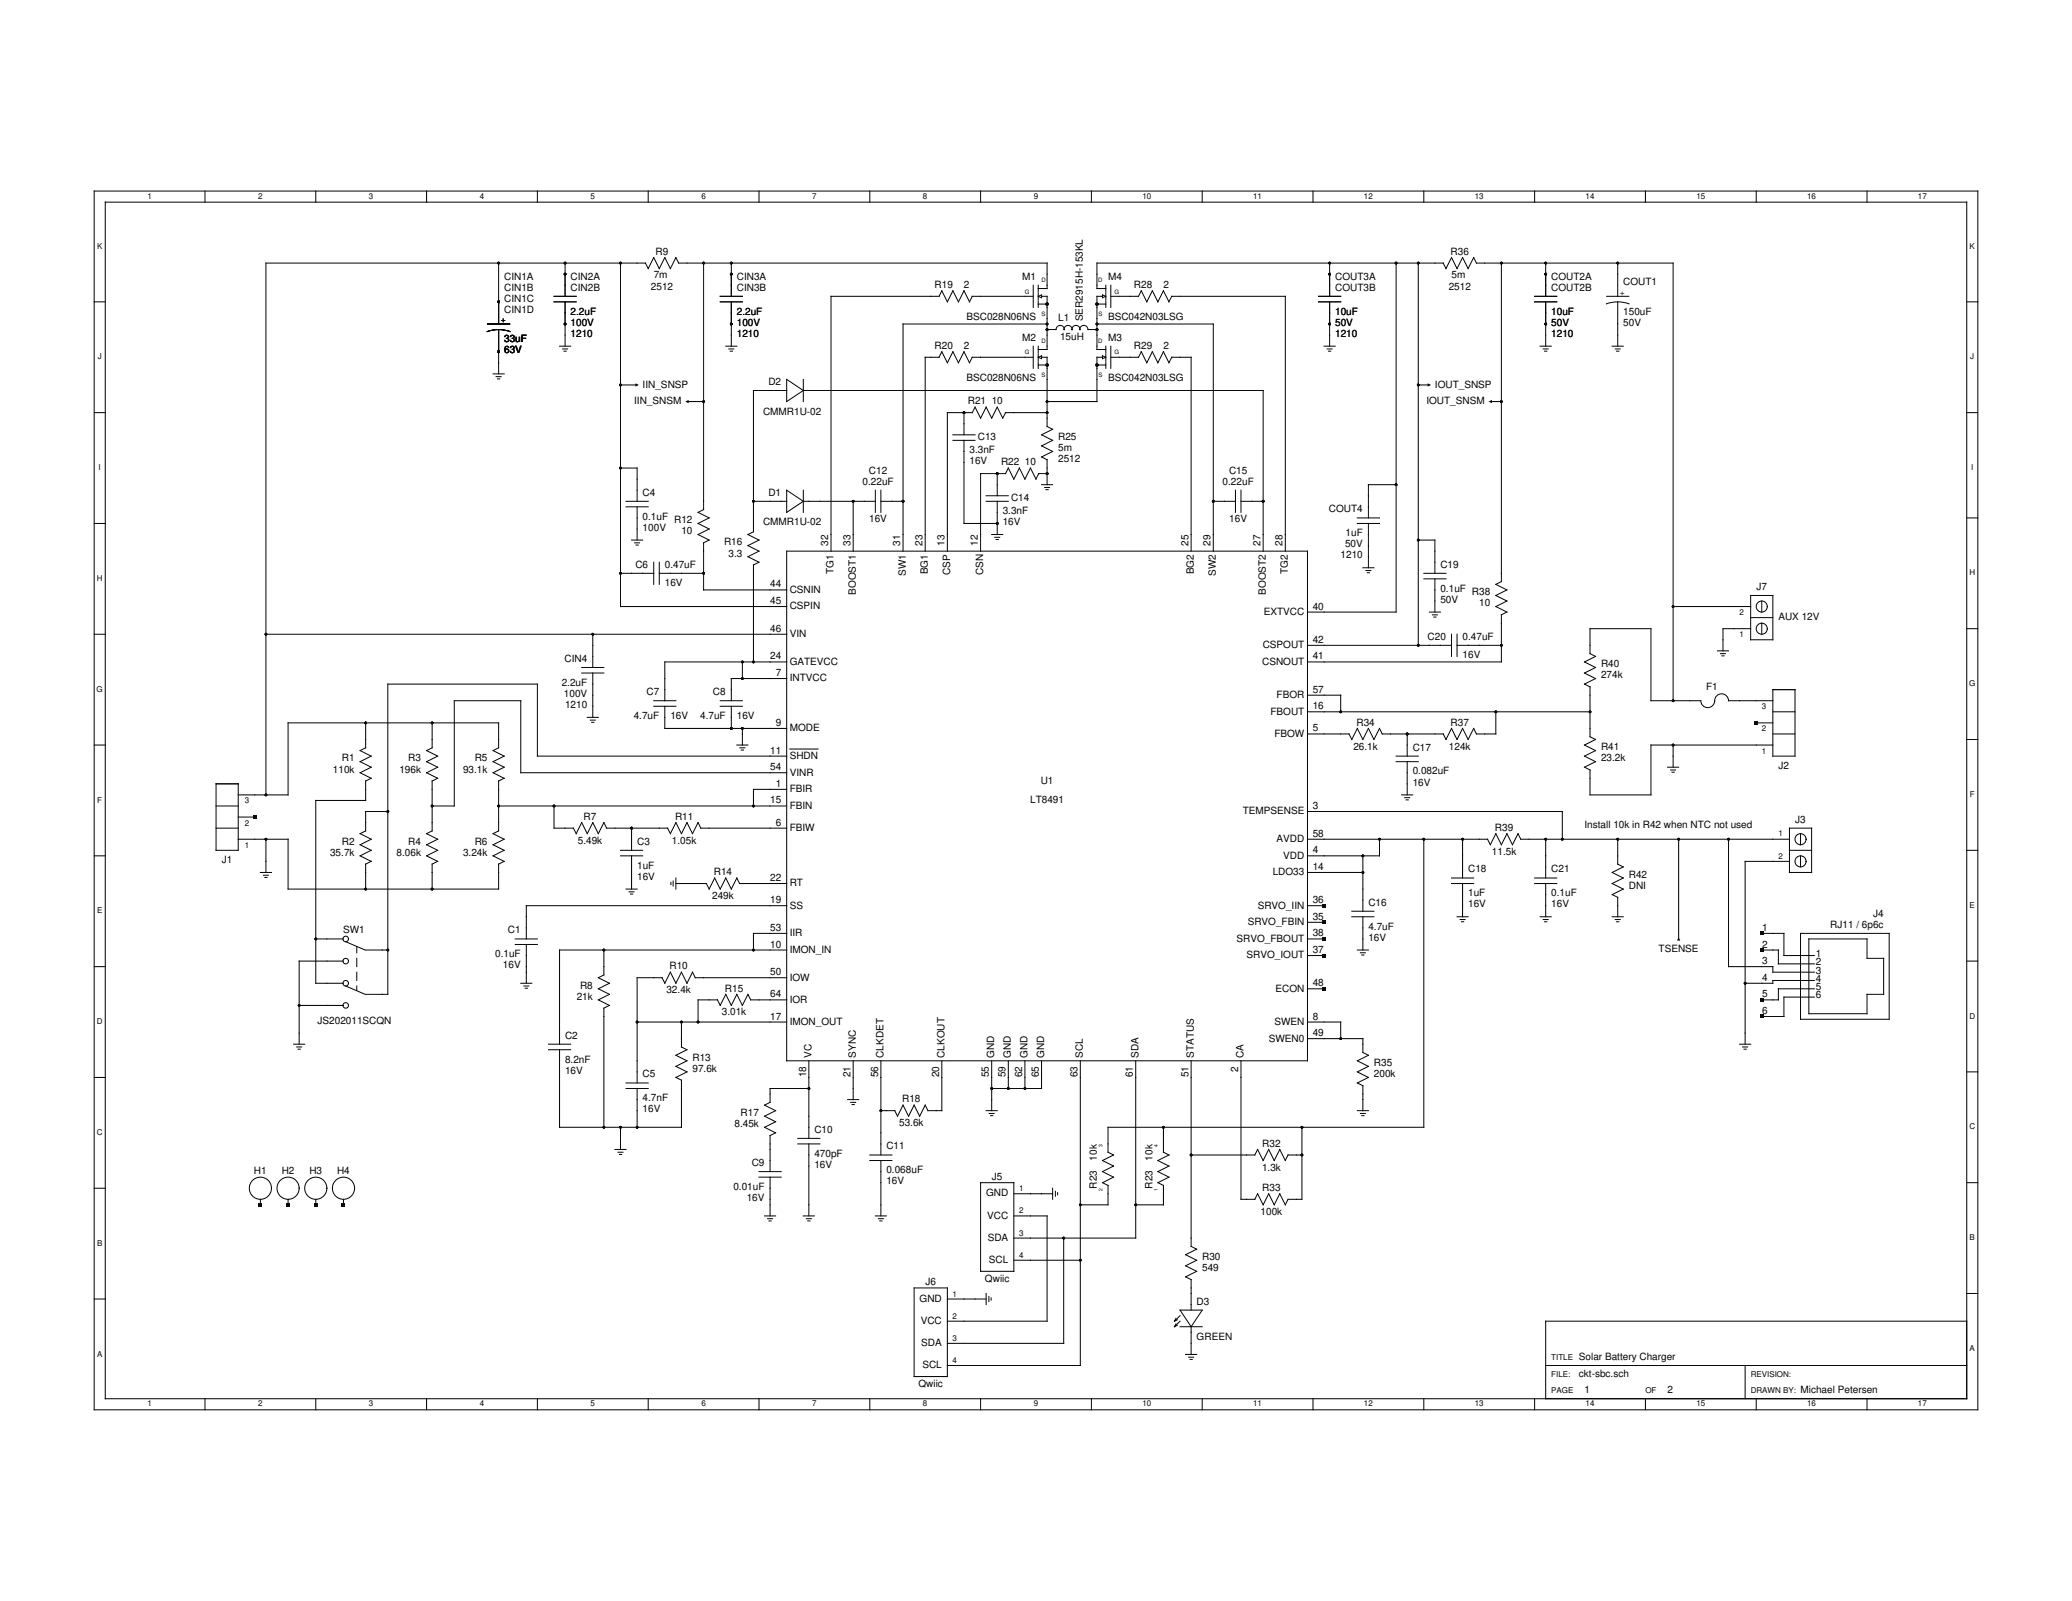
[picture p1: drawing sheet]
<svg xmlns="http://www.w3.org/2000/svg" width="279mm" height="216mm" viewBox="0 0 279 216" stroke-linecap="round" stroke-linejoin="round" font-family="sans-serif">
<g fill="none" stroke="#000" stroke-width=".13">
<path d="M12.7 25.8h254v164.3h-254zM14.2 27.3h251v161.3h-251zM27.6 25.8v1.5M42.6 25.8v1.5M57.5 25.8v1.5M67.2 35.5v8.2M72.5 25.8v1.5M74.7 40h3M76.2 35.5v4.5M83.7 35.5v46.3h22.4M87.4 25.8v1.5M94.9 35.5v33.2l-.8 .4 1.5 .7-1.5 .8 1.5 .7-1.5 .8 1.5 .7-.7 .4v6.4h11.2"/>
<path d="M97.1 40h3M98.6 35.5v4.5M102.3 25.8v1.5M117.3 25.8v1.5M132.2 25.8v1.5M139.3 40h-8.2l-.4 .7-.7-1.5-.8 1.5-.7-1.5-.8 1.5-.7-1.5-.4 .8h-14.5v34.3M139.3 38.5v3M140 40l.4-.2v.3zM140 38.9h1.2v-3.4h-49.7l-.4-.8-.7 1.5-.8-1.5-.7 1.5-.7-1.5-.8 1.5-.4-.7h-51.1v71.7M140 38.5v.9M140 39.5v.9M140.4 40h.8v7.1h-1.2"/>
<path d="M147.2 25.8v1.5M148.7 40h-.8v7.1h1.2M148.7 39.8l.4 .2-.4 .1zM149.1 38.9h-1.2v-3.4h46.7l.4 .7 .7-1.5 .8 1.5 .7-1.5 .8 1.5 .7-1.5 .4 .8h26.5v59M149.1 38.5v.9M149.1 39.5v.9M149.8 40h3.7l.4-.8 .7 1.5 .8-1.5 .7 1.5 .8-1.5 .7 1.5 .4-.7M149.8 38.5v3M158 40h15.3v34.3M162.1 25.8v1.5M177.1 25.8v1.5M177.8 40h3"/>
<path d="M179.3 35.5v4.5M188.3 35.5v47h-12M191.2 35.5v51.5M192 25.8v1.5M202.5 35.5v42.9l-.8 .4 1.5 .8-1.5 .7 1.5 .7-1.5 .8 1.5 .7M206.9 25.8v1.5M206.9 40h3M208.4 35.5v4.5M216.6 40h3M218.1 35.5v4.5M221.9 25.8v1.5M236.8 25.8v1.5"/>
<path d="M251.8 25.8v1.5M12.7 55.6h1.5M12.7 40.7h1.5M65.7 44.7a4.5 4.5 0 0 1 3.1 0M65.7 43.7h3M66.5 50.4h1.5M66.9 50.8h.7M67.1 51.1h.3M67.2 44.4v6M74.7 40.7h3M75.5 46.7h1.4M75.9 47.1h.6"/>
<path d="M76.1 47.4h.2M76.2 40.7v6M83.7 51.9h2.2M92.6 54.2h2.3M97.1 40.7h3M97.9 46.7h1.5M98.3 47.1h.6M98.5 47.4h.3M98.6 40.7v6M106.1 51.2l2.2 1.5-2.2 1.5zM106.1 52.7h-4.5v19l-.7 .4 1.4 .7-1.4 .8 1.4 .7-1.4 .8 1.4 .7-.7 .4v13.1M108.3 52.7h62v21.6"/>
<path d="M108.3 51.2v3M128.5 58.6h3M128.5 59.4h3M130 59.4v11.2h4.5M130 55.6v3M139.3 48.2h-8.2l-.4 .7-.7-1.5-.8 1.5-.7-1.5-.8 1.5-.7-1.5-.4 .8h-1.8v26.1M139.3 46.7v3M140 48.2l.4-.2v.4zM140 40.6v.9M140 46.7v.9M140 47.7v.9M140 48.8v.9"/>
<path d="M140 41h1.2M140 49.2h1.2M140.4 48.2h.8v9.3l.7 .4-1.5 .7 1.5 .8-1.5 .7 1.5 .8-1.5 .7 .8 .4v3.4M141.2 44.4h1.2a.55 .55 0 0 1 .6-.5 .55 .55 0 0 1 .5 .6 .53 .53 0 0 1 .5-.6 .53 .53 0 0 1 .6 .6 .53 .53 0 0 1 .5-.6 .53 .53 0 0 1 .5 .6 .55 .55 0 0 1 .5-.6 .55 .55 0 0 1 .6 .5h1.2M141.2 55.6h-5.6l-.4 .8-.7-1.5-.8 1.5-.7-1.5-.8 1.5-.7-1.5-.4 .7h-3.4v18.7M141.2 43.7h-19.4v30.6M147.9 43.7h15.7v30.6M147.9 41h1.2M147.9 49.2h1.2M148.7 48.2h-.8v6h-6.7M148.7 48l.4 .2-.4 .2zM149.1 40.6v.9"/>
<path d="M149.1 46.7v.9M149.1 47.7v.9M149.1 48.8v.9M149.8 48.2h3.7l.4-.8 .7 1.5 .8-1.5 .7 1.5 .8-1.5 .7 1.5 .4-.7M149.8 46.7v3M158 48.2h2.6v26.1M177.8 40.7h3M178.5 46.7h1.5M179 47.1h.6M179.1 47.4h.3M179.3 40.7v6M191.2 51.9h1.5"/>
<path d="M201 54.2h1.5M206.9 40.7h3M207.7 46.7h1.5M208.1 47.1h.7M208.3 47.4h.3M208.4 40.7v6M216.6 41a4.5 4.5 0 0 1 3.1 0M217.4 46.7h1.5M217.8 47.1h.7M218 47.4h.3M218.1 40.7v6M265.2 55.6h1.5"/>
<path d="M265.2 40.7h1.5M12.7 70.6h1.5M83.7 63.1h2.2v4.5M83.7 77.3h4.5M84.4 67.6h3M84.4 68.3h3M85.2 72.8h1.5M85.6 73.2h.6M85.8 73.5h.3M85.9 68.3v4.5M88.2 75.8v3M88.9 77.3h6"/>
<path d="M88.9 75.8v3M101.6 67.6h4.5M106.1 74.3h70.2v68.8h-70.2zM106.1 66.1l2.2 1.5-2.2 1.5zM108.3 66.1v3M108.3 67.6h9.7M115 67.6v6.7M118 66.1v3M118.8 66.1v3M118.8 67.6h3M133 67.6h3M133 66.9h3"/>
<path d="M133.7 72.1h1.5M134.1 72.5h.7M134.3 72.8h.3M134.5 63.9v3M134.5 67.6v4.5M140.4 65.4h1.5M140.9 65.7h.6M141 66h.3M141.2 63.9h-1.1l-.4 .7-.7-1.5-.8 1.5-.7-1.5-.8 1.5-.7-1.5-.4 .8h-3.4v10.4M163.6 67.6h3M166.6 66.1v3M167.3 66.1v3"/>
<path d="M167.3 67.6h3M183 70.6h3M183 69.8h3M183.8 76.6h1.5M184.2 76.9h.7M184.4 77.2h.3M184.5 70.6v6M188.3 65.4h-3.8v4.4M191.2 72.8h2.3v4.5M192 77.3h3M192 78.1h3M193.5 78.1v4.4"/>
<path d="M265.2 69.8h1.5M12.7 85.5h1.5M35.9 85.5h70.2M49.3 97.5v3.3l-.7 .4 1.5 .8-1.5 .7 1.5 .8-1.5 .7 1.5 .7-.8 .4v2.6h-6.7v24.7h3.7M58.3 97.5v3.3l-.8 .4 1.5 .8-1.5 .7 1.5 .8-1.5 .7 1.5 .8-.7 .3v6.8l-.8 .3 1.5 .8-1.5 .7 1.5 .8-1.5 .7 1.5 .8-.7 .3M78.4 90h3M78.4 90.8h3M79.2 96.7h1.5M79.6 97.1h.7M79.8 97.4h.3M79.9 85.5v4.5M79.9 90.8v5.9"/>
<path d="M88.2 94.5h2.9M88.2 95.2h2.9M89.6 95.2v3h16.5M97.1 94.5h3M97.1 95.2h3M98.6 95.2v3M100.1 89.3v2.2M100.1 98.2v2.3M106.1 89.3h-16.5v5.2M106.1 91.5h-7.5v3M176.3 99h5.6M176.3 96h38.1"/>
<path d="M176.3 93.7h4.5v2.3M176.3 87h19.4M189.8 99v3M192.7 82.5h1.5M193.2 82.9h.6M193.3 83.2h.3M195.7 85.5v3M196.5 87h6M196.5 85.5v3M201.7 96v3h-2.6l-.4-.8-.7 1.5-.8-1.5-.7 1.5-.8-1.5-.7 1.5-.4-.7h-8.2l-.4-.8-.7 1.5-.8-1.5-.7 1.5-.8-1.5-.7 1.5-.4-.7M202.5 82.9v6.4h-26.2M203.2 82.5l-.7 .4"/>
<path d="M213.7 92.3l1.5-.8-1.5-.7 1.5-.8-1.5-.7 1.5-.8-.8-.4v-3.3h8.2v9.7h6.7a.93 .93 0 0 0 1 .9 .93 .93 0 0 0 .9-.9 .93 .93 0 0 1 .9-.9 .93 .93 0 0 1 1 .9h6M213.7 92.2l.7 .4M214.4 92.6v6.8l.8 .3-1.5 .8 1.5 .7-1.5 .8 1.5 .7-1.5 .8 .7 .3v3.4h8.2v-6.7h16.5M225.6 81.8h10.5M231.6 87.8h1.5M232 88.1h.7M232.2 88.4h.3M236.1 84.8h-3.8v3M236.1 80.3h3v6h-3zM236.1 83.3h3M236.8 97.5h2.3M237.6 81v1.5"/>
<path d="M237.6 84v1.5M239.1 99h2.9M239.1 96h2.9M239.1 93h2.9v9h-2.9zM265.2 84.8h1.5M265.2 99.7h1.5M12.7 100.5h1.5M12.7 115.4h1.5M29.1 105.7h3v9h-3zM29.1 111.7h3M29.1 108.7h3M32.1 113.2h6.7v6.7h28.4v-3.4"/>
<path d="M32.1 107.2h6.7v-9.7h28.4v3.3l-.7 .4 1.5 .8-1.5 .7 1.5 .8-1.5 .7 1.5 .8-.8 .3v6.8l-.7 .3 1.5 .8-1.5 .7 1.5 .8-1.5 .7 1.5 .8-.8 .3M32.1 110.2h2.3M35.1 117.7h1.5M35.5 118h.7M35.7 118.3h.3M35.9 113.2v4.5M49.3 116.5v3.4M52.3 109.4h-3v2.7l-.7 .3 1.5 .8-1.5 .7 1.5 .8-1.5 .7 1.5 .8-.8 .3M58.3 116.5v3.4M67.2 108.7h38.9M74.7 108.7v3h2.6l.4 .7 .7-1.5 .8 1.5 .7-1.5 .8 1.5 .7-1.5 .4 .8h8.2M83.7 115.4h3"/>
<path d="M83.7 114.7h3M84.4 119.9h1.5M85.2 111.7v3M85.2 115.4v4.5M90 111.7l.4 .7M90.5 119v.3M90.8 118.8v.7M91.1 119.1h4.2M91.1 118.4v1.5M95.3 119.1l.3 .8 .8-1.5 .7 1.5 .8-1.5 .7 1.5 .8-1.5 .3 .7h6.4M99.4 100.5h1.5M99.8 100.8h.6"/>
<path d="M100 101.1h.3M106.1 102h-33.6v-9.7h-20.2v41.8h-3M106.1 111.7h-11.6l-.4-.8-.7 1.5-.8-1.5-.7 1.5-.8-1.5-.7 1.5M106.1 104.2h-35.9v-9.7h-8.9v14.2h-3M106.1 106.4h-4.5v2.3M106.5 101h3.8M176.3 117.7h7.5M176.3 113.2h24.3M176.3 109.4h34.4v3.8M183.8 115.4v7.5M186 113.2v2.2h-9.7M188.3 102h2.9"/>
<path d="M188.3 102.7h2.9M189 107.2h1.5M189.4 107.6h.7M189.6 107.9h.3M189.8 102.7v4.5M192 113.2v38.8h-42.6v3.4l.8 .4-1.5 .7 1.5 .7-1.5 .8 1.5 .7-1.5 .8 .7 .4v2.6h-3.7M195.7 119.1h3M195.7 118.4h3M197.2 113.2v5.2M197.2 119.1v4.5M200.6 113.2l.4 .7 .7-1.5 .8 1.5 .7-1.5 .7 1.5 .8-1.5 .4 .8h36.2M206.9 119.1h3"/>
<path d="M206.9 118.4h3M208.4 113.2v5.2M208.4 119.1v4.5M218.1 113.2v3.3l.8 .4-1.5 .8 1.5 .7-1.5 .7 1.5 .8-1.5 .7M224.9 103.5h1.5M225.3 103.8h.6M225.5 104.1h.3M225.6 100.5v3M226.4 113.2v13.4M233.1 113.2v17.2h6v.7h5.6M241.3 116.2h-6v24.6M241.3 114.7h3"/>
<path d="M241.3 111.7h3v6h-3zM242.8 112.4v1.5M242.8 115.4v1.5M265.2 114.7h1.5M12.7 130.4h1.5M40.3 135.6h6M42.6 126.6h3.7M46.3 129.6h-6v11.2M46.6 133l2.6 1.1M46.6 127l2.6 1.1M48.1 127.7v.8M48.1 129.2v1.2"/>
<path d="M48.1 131.1v1.1M48.1 133v.6M49.3 128.1h3M69.5 126.6h3M69.5 127.4h3M70.2 132.6h1.5M70.6 133h.7M70.8 133.3h.3M71 127.4v5.2M81.4 128.1v3.4l-.7 .3 1.5 .8-1.5 .7 1.5 .8-1.5 .7 1.5 .8-.8 .4v16M84.8 120.3h.7M85 120.6h.3"/>
<path d="M85.9 137.8h20.2M89.3 131.8l.3 .8 .8-1.5 .7 1.5 .8-1.5 .7 1.5 .8-1.5 .4 .7h12.3M89.3 131.8h-3.4v14.2M91.9 137.8v3.4l.7 .4-1.5 .7 1.5 .8-1.5 .7 1.5 .7-1.5 .8 .8 .4v6.3h-16.4v-10.4M106.1 122.1h-35.1v4.5M106.1 134.8h-4.9l-.3-.7-.8 1.5-.7-1.5-.8 1.5-.7-1.5-.8 1.5-.3-.8h-2.7v3M106.1 128.1h-30.6v12.7M106.1 125.9h-4.5v2.2M176.3 137.8h4.5v2.3M176.3 133.3h2.2M176.3 128.9h2.2M176.3 126.6h2.2"/>
<path d="M176.3 124.4h2.2M176.3 122.1h2.2M182.3 122.9h3M182.3 123.6h3M183 128.1h1.5M183.4 128.5h.7M183.6 128.8h.3M183.8 123.6v4.5M196.5 123.6h1.5M196.9 124h.7M197.1 124.3h.3M207.7 123.6h1.5"/>
<path d="M208.1 124h.7M208.3 124.3h.3M217.4 123.6h1.5M217.4 120.6l.7 .4M217.8 124h.7M218 124.3h.3M218.1 121v2.6M237.6 125.9h3v3h4.1M237.6 128.1h2.2v1.9h4.9M242.8 125.9h11.9v11.6h-11.9zM243.9 126.6h7.9v2.6h2.2v4.9h-2.2v2.6h-7.9zM244.7 133.3h-4.9v1.5h-2.2"/>
<path d="M244.7 132.2h-5.6v.4h-3.8M244.7 134.5h-4.1v2.6h-3M265.2 129.6h1.5M12.7 145.3h1.5M39.6 140.8h1.5M40 141.2h.7M40.2 141.5h.3M74 140.8h2.9M74 141.6h2.9M82.9 155h1.5M83.3 155.4h.7M83.5 155.7h.3"/>
<path d="M83.7 152v3M84.4 146.8h3M84.4 146h3M85.9 146.8v5.2M102.3 158h3M102.3 158.7h3M103.8 153.1v4.9M103.8 158.7v5.3M104.6 152.8l-.8 .3M107.6 153.5h3M107.6 154.3h3M109.1 143.1v10.4"/>
<path d="M109.1 154.3v9.7M109.1 146.8h-5.3v1.9l-.7 .3 1.5 .8-1.5 .7 1.5 .8-1.5 .7 1.5 .8M114.3 148.3h1.5M114.7 148.7h.7M114.9 149h.3M115 143.1v5.2M117.3 155.8h3M117.3 156.5h3M118.8 143.1v12.7M118.8 156.5v7.5M127 143.1v6.7h-1.9l-.3-.8-.8 1.5-.7-1.5-.8 1.5-.7-1.5-.8 1.5-.3-.7h-1.9M132.2 159.5h4.5v11.9h-4.5z"/>
<path d="M133 149.8h1.5M133.4 150.2h.7M133.6 150.5h.3M133.7 143.1v6.7M136 143.1v3.7M138.2 143.1v3.7M140.4 143.1v3.7h-6.7M145.7 143.1v41h-18M153.1 143.1v23.9h-16.4M156.9 152v3.4l.7 .4-1.5 .7 1.5 .7-1.5 .8 1.5 .7-1.5 .8 .8 .4v2.6h-3.8M160.6 155.8h8.6l.4-.8 .7 1.5 .8-1.5 .7 1.5 .8-1.5 .7 1.5 .4-.7h1.9M160.6 143.1v25l.8 .4-1.5 .7 1.5 .7-1.5 .8 1.5 .7-1.5 .8 .7 .4"/>
<path d="M167.3 143.1v18.6h1.9l.4-.7 .7 1.5 .8-1.5 .7 1.5 .8-1.5 .7 1.5 .4-.8h1.9v-9.7M176.3 140.1h7.5v1.8l.7 .4-1.5 .8 1.5 .7-1.5 .7 1.5 .8-1.5 .7 .8 .4v3.4M183 149.8h1.5M183.4 150.2h.7M183.6 150.5h.3M234.6 140.8h1.5M235 141.2h.7M235.2 141.5h.3M265.2 144.5h1.5M265.2 159.5h1.5M12.7 160.2h1.5M12.7 175.2h1.5"/>
<path d="M35.1 161.7v.8M38.8 161.7v.8M42.6 161.7v.8M46.3 161.7v.8M103.1 164h1.5M103.5 164.3h.7M103.7 164.6h.3M108.3 164h1.5M108.7 164.3h.7M108.9 164.6h.3M118 164h1.5M118.4 164.3h.7"/>
<path d="M118.6 164.6h.3M123.3 173.7h4.4v11.9h-4.4zM127.7 175.2h5.3M133 174.4v1.5M133.4 174.8v.7M133.6 175v.3M136.7 164h4.5v14.2h-13.5M136.7 161h5.2M136.7 169.9h9M141.9 160.2v1.5M142.3 160.6v.7M142.6 160.8v.3"/>
<path d="M143.4 167v14.2h-15.7M158.6 178.5l-.2 .4M158.6 177.8l-.2 .4M158.8 178.7l-.4 .2M158.8 178l-.4 .2M159.1 176.7h3l-1.5 2.2zM159.1 178.9h3M159.1 177.4l-.7 .8M159.1 178.2l-.7 .7M160.6 172.5v4.2M160.6 178.9v3.7M265.2 178.2h-56.8v10.4"/>
<path d="M265.2 174.4h1.5M27.6 188.6v1.5M42.6 188.6v1.5M57.5 188.6v1.5M72.5 188.6v1.5M87.4 188.6v1.5M102.3 188.6v1.5M117.3 188.6v1.5M132.2 188.6v1.5M147.2 188.6v1.5M159.9 182.6h1.5M160.3 183h.7"/>
<path d="M160.5 183.3h.3M162.1 188.6v1.5M177.1 188.6v1.5M192 188.6v1.5M206.9 188.6v1.5M208.4 184.1h56.8M221.9 188.6v1.5M235.3 184.1v4.5M236.8 188.6v1.5M251.8 188.6v1.5"/>
<circle cx="141.2" cy="49.2" r=".19"/>
<circle cx="141.2" cy="41" r=".19"/>
<circle cx="147.9" cy="49.2" r=".19"/>
<circle cx="147.9" cy="41" r=".19"/>
<circle cx="237.6" cy="81.8" r=".75"/>
<circle cx="237.6" cy="84.8" r=".75"/>
<circle cx="242.8" cy="113.2" r=".75"/>
<circle cx="242.8" cy="116.2" r=".75"/>
<circle cx="46.6" cy="126.6" r=".37"/>
<circle cx="46.6" cy="132.6" r=".37"/>
<circle cx="46.6" cy="129.6" r=".37"/>
<circle cx="46.6" cy="135.6" r=".37"/>
<circle cx="35.1" cy="160.2" r="1.49"/>
<circle cx="38.8" cy="160.2" r="1.49"/>
<circle cx="42.6" cy="160.2" r="1.49"/>
<circle cx="46.3" cy="160.2" r="1.49"/>
</g>
<g fill="#000">
<path d="M85.7 51.7l.4 .2-.4 .2zM92.4 54.2l.5-.3v.5zM192.5 51.7l.5 .2-.5 .2zM200.7 54.2l.5-.3v.5zM236.6 97.3h.4v.4h-.4zM34.1 110h.5v.4h-.5zM178.3 133.1h.5v.5h-.5zM178.3 128.6h.5v.5h-.5zM178.3 126.4h.5v.4h-.5zM178.3 124.2h.5v.4h-.5zM178.3 121.9h.5v.5h-.5zM226.4 126.4l.2 .4h-.5z"/>
<path d="M237.3 125.6h.5v.5h-.5zM237.3 127.9h.5v.4h-.5zM237.3 134.6h.5v.5h-.5zM237.3 136.9h.5v.4h-.5zM34.9 162.3h.4v.4h-.4zM38.6 162.3h.5v.4h-.5zM42.4 162.3h.4v.4h-.4zM46.1 162.3h.4v.4h-.4z"/>
<circle cx="67.2" cy="35.5" r=".19"/>
<circle cx="76.2" cy="37" r=".19"/>
<circle cx="76.2" cy="35.5" r=".19"/>
<circle cx="83.7" cy="35.5" r=".19"/>
<circle cx="94.9" cy="35.5" r=".19"/>
<circle cx="98.6" cy="37" r=".19"/>
<circle cx="98.6" cy="35.5" r=".19"/>
<circle cx="179.3" cy="37" r=".19"/>
<circle cx="179.3" cy="35.5" r=".19"/>
<circle cx="188.3" cy="35.5" r=".19"/>
<circle cx="191.2" cy="35.5" r=".19"/>
<circle cx="202.5" cy="35.5" r=".19"/>
<circle cx="208.4" cy="37" r=".19"/>
<circle cx="208.4" cy="35.5" r=".19"/>
<circle cx="218.1" cy="35.5" r=".19"/>
<circle cx="67.2" cy="47.4" r=".19"/>
<circle cx="67.2" cy="40.7" r=".19"/>
<circle cx="76.2" cy="43.7" r=".19"/>
<circle cx="83.7" cy="51.9" r=".19"/>
<circle cx="94.9" cy="54.2" r=".19"/>
<circle cx="98.6" cy="43.7" r=".19"/>
<circle cx="130" cy="55.6" r=".19"/>
<circle cx="141.2" cy="44.4" r=".19"/>
<circle cx="141.2" cy="43.7" r=".19"/>
<circle cx="141.2" cy="49.2" r=".19"/>
<circle cx="141.2" cy="55.6" r=".19"/>
<circle cx="141.2" cy="41" r=".19"/>
<circle cx="141.2" cy="54.2" r=".19"/>
<circle cx="147.9" cy="44.4" r=".19"/>
<circle cx="147.9" cy="43.7" r=".19"/>
<circle cx="147.9" cy="49.2" r=".19"/>
<circle cx="147.9" cy="41" r=".19"/>
<circle cx="179.3" cy="43.7" r=".19"/>
<circle cx="191.2" cy="51.9" r=".19"/>
<circle cx="202.5" cy="54.2" r=".19"/>
<circle cx="208.4" cy="43.7" r=".19"/>
<circle cx="83.7" cy="77.3" r=".19"/>
<circle cx="83.7" cy="63.1" r=".19"/>
<circle cx="94.9" cy="77.3" r=".19"/>
<circle cx="101.6" cy="67.6" r=".19"/>
<circle cx="115" cy="67.6" r=".19"/>
<circle cx="121.8" cy="67.6" r=".19"/>
<circle cx="134.5" cy="63.9" r=".19"/>
<circle cx="134.5" cy="70.6" r=".19"/>
<circle cx="141.2" cy="63.9" r=".19"/>
<circle cx="163.6" cy="67.6" r=".19"/>
<circle cx="170.3" cy="67.6" r=".19"/>
<circle cx="188.3" cy="65.4" r=".19"/>
<circle cx="191.2" cy="72.8" r=".19"/>
<circle cx="35.9" cy="85.5" r=".19"/>
<circle cx="49.3" cy="97.5" r=".19"/>
<circle cx="58.3" cy="97.5" r=".19"/>
<circle cx="79.9" cy="85.5" r=".19"/>
<circle cx="98.6" cy="98.2" r=".19"/>
<circle cx="100.1" cy="89.3" r=".19"/>
<circle cx="100.1" cy="98.2" r=".19"/>
<circle cx="100.1" cy="91.5" r=".19"/>
<circle cx="101.6" cy="89.3" r=".19"/>
<circle cx="180.8" cy="96" r=".19"/>
<circle cx="189.8" cy="99" r=".19"/>
<circle cx="191.2" cy="87" r=".19"/>
<circle cx="201.7" cy="96" r=".19"/>
<circle cx="202.5" cy="87" r=".19"/>
<circle cx="214.4" cy="96" r=".19"/>
<circle cx="225.6" cy="94.5" r=".19"/>
<circle cx="225.6" cy="81.8" r=".19"/>
<circle cx="35.9" cy="113.2" r=".19"/>
<circle cx="35.9" cy="107.2" r=".19"/>
<circle cx="49.3" cy="119.9" r=".19"/>
<circle cx="52.3" cy="109.4" r=".19"/>
<circle cx="58.3" cy="108.7" r=".19"/>
<circle cx="58.3" cy="119.9" r=".19"/>
<circle cx="67.2" cy="108.7" r=".19"/>
<circle cx="74.7" cy="108.7" r=".19"/>
<circle cx="85.2" cy="111.7" r=".19"/>
<circle cx="101.6" cy="108.7" r=".19"/>
<circle cx="183.8" cy="117.7" r=".19"/>
<circle cx="183.8" cy="115.4" r=".19"/>
<circle cx="186" cy="113.2" r=".19"/>
<circle cx="192" cy="113.2" r=".19"/>
<circle cx="197.2" cy="113.2" r=".19"/>
<circle cx="208.4" cy="113.2" r=".19"/>
<circle cx="210.7" cy="113.2" r=".19"/>
<circle cx="218.1" cy="113.2" r=".19"/>
<circle cx="225.6" cy="100.5" r=".19"/>
<circle cx="226.4" cy="113.2" r=".19"/>
<circle cx="233.1" cy="113.2" r=".19"/>
<circle cx="40.3" cy="135.6" r=".19"/>
<circle cx="42.6" cy="126.6" r=".19"/>
<circle cx="52.3" cy="128.1" r=".19"/>
<circle cx="81.4" cy="128.1" r=".19"/>
<circle cx="85.9" cy="137.8" r=".19"/>
<circle cx="91.9" cy="137.8" r=".19"/>
<circle cx="94.1" cy="137.8" r=".19"/>
<circle cx="101.6" cy="128.1" r=".19"/>
<circle cx="235.3" cy="132.6" r=".19"/>
<circle cx="81.4" cy="152" r=".19"/>
<circle cx="83.7" cy="152" r=".19"/>
<circle cx="85.9" cy="152" r=".19"/>
<circle cx="109.1" cy="146.8" r=".19"/>
<circle cx="118.8" cy="149.8" r=".19"/>
<circle cx="133.7" cy="146.8" r=".19"/>
<circle cx="136" cy="146.8" r=".19"/>
<circle cx="138.2" cy="146.8" r=".19"/>
<circle cx="156.9" cy="152" r=".19"/>
<circle cx="160.6" cy="155.8" r=".19"/>
<circle cx="175.6" cy="155.8" r=".19"/>
<circle cx="175.6" cy="152" r=".19"/>
<circle cx="180.8" cy="140.1" r=".19"/>
<circle cx="143.4" cy="167" r=".19"/>
<circle cx="145.7" cy="169.9" r=".19"/>
<circle cx="145.7" cy="162.5" r=".19"/>
<circle cx="153.1" cy="162.5" r=".19"/>
</g>
<g font-size="1.3">
<text x="88.4" y="34.4">R9</text>
<text x="195.6" y="34.4">R36</text>
<text x="68" y="37.7">CIN1A</text>
<text x="68" y="39.2">CIN1B</text>
<text x="68" y="40.7">CIN1C</text>
<text x="76.9" y="39.2">CIN2B</text>
<text x="76.9" y="37.7">CIN2A</text>
<text x="87.8" y="39.1">2512</text>
<text x="88.1" y="37.6">7mΩ</text>
<text x="99.4" y="39.2">CIN3B</text>
<text x="99.4" y="37.7">CIN3A</text>
<text x="126" y="38.8">R19</text>
<text x="130" y="38.8">2Ω</text>
<text x="137.8" y="37.7">M1</text>
<text x="149.4" y="37.7">M4</text>
<text x="152.9" y="38.8">R28</text>
<text x="156.9" y="38.8">2Ω</text>
<text x="180" y="39.2">COUT3B</text>
<text x="180" y="37.7">COUT3A</text>
<text x="195.4" y="39.1">2512</text>
<text x="195.7" y="37.6">5mΩ</text>
<text x="209.2" y="39.2">COUT2B</text>
<text x="209.2" y="37.7">COUT2A</text>
<text x="218.9" y="38.5">COUT1</text>
<text x="68" y="46.2">33uF</text>
<text x="68" y="47.7">63V</text>
<text x="68" y="42.2">CIN1D</text>
<text x="76.9" y="42.4">2.2uF</text>
<text x="76.9" y="43.9">100V</text>
<text x="76.9" y="45.4">1210</text>
<text x="99.4" y="42.4">2.2uF</text>
<text x="99.4" y="43.9">100V</text>
<text x="99.4" y="45.4">1210</text>
<text x="126" y="47.1">R20</text>
<text x="130" y="47.1">2Ω</text>
<text x="130.3" y="43.2">BSC028N06NS</text>
<text x="137.8" y="45.9">M2</text>
<text x="142.7" y="43.3">L1</text>
<text x="142.9" y="45.8">15uH</text>
<text x="146" y="43.3" transform="rotate(-90 146 43.3)">SER2915H-153KL</text>
<text x="149.4" y="45.9">M3</text>
<text x="149.4" y="43.2">BSC042N03LSG</text>
<text x="152.9" y="47.1">R29</text>
<text x="156.9" y="47.1">2Ω</text>
<text x="180" y="42.4">10uF</text>
<text x="180" y="43.9">50V</text>
<text x="180" y="45.4">1210</text>
<text x="209.2" y="42.4">10uF</text>
<text x="209.2" y="43.9">50V</text>
<text x="209.2" y="45.4">1210</text>
<text x="218.9" y="42.4">150uF</text>
<text x="218.9" y="43.9">50V</text>
<text x="86.7" y="52.3">IIN_SNSP</text>
<text x="103.6" y="51.9">D2</text>
<text x="130.3" y="51.4">BSC028N06NS</text>
<text x="149.4" y="51.4">BSC042N03LSG</text>
<text x="193.5" y="52.3">IOUT_SNSP</text>
<text x="85.5" y="54.5">IIN_SNSM</text>
<text x="102.9" y="55.9">CMMR1U-02</text>
<text x="130.5" y="54.5">R21 10Ω</text>
<text x="131.9" y="59.4">C13</text>
<text x="142.7" y="59.4">R25</text>
<text x="192.3" y="54.5">IOUT_SNSM</text>
<text x="116.3" y="65.4">0.22uF</text>
<text x="117.2" y="63.9">C12</text>
<text x="130.7" y="61.1">3.3nF</text>
<text x="130.7" y="62.6">16V</text>
<text x="135" y="62.7">R22 10</text>
<text x="142.7" y="60.8">5mΩ</text>
<text x="142.7" y="62.3">2512</text>
<text x="164.9" y="65.4">0.22uF</text>
<text x="165.7" y="63.9">C15</text>
<text x="86.7" y="66.9">C4</text>
<text x="86.7" y="70.1">0.1uF</text>
<text x="86.7" y="71.6">100V</text>
<text x="90.9" y="70.6">R12</text>
<text x="102.9" y="70.8">CMMR1U-02</text>
<text x="103.6" y="66.9">D1</text>
<text x="117.2" y="70.5">16V</text>
<text x="135.2" y="69.3">3.3nF</text>
<text x="135.2" y="70.8">16V</text>
<text x="136.3" y="67.6">C14</text>
<text x="165.8" y="70.5">16V</text>
<text x="179.2" y="69.1">COUT4</text>
<text x="85.7" y="76.6">C6</text>
<text x="89.6" y="76.6">0.47uF</text>
<text x="91.9" y="72.1">10</text>
<text x="97.6" y="73.6">R16</text>
<text x="98.2" y="75">3.3</text>
<text x="111.7" y="73.6" transform="rotate(-90 111.7 73.6)">32</text>
<text x="112.4" y="77.4" transform="rotate(-90 112.4 77.4)">TG1</text>
<text x="114.7" y="73.6" transform="rotate(-90 114.7 73.6)">33</text>
<text x="121.4" y="73.6" transform="rotate(-90 121.4 73.6)">31</text>
<text x="122.1" y="77.7" transform="rotate(-90 122.1 77.7)">SW1</text>
<text x="124.4" y="73.6" transform="rotate(-90 124.4 73.6)">23</text>
<text x="125.1" y="77.4" transform="rotate(-90 125.1 77.4)">BG1</text>
<text x="127.4" y="73.6" transform="rotate(-90 127.4 73.6)">13</text>
<text x="128.1" y="77.5" transform="rotate(-90 128.1 77.5)">CSP</text>
<text x="131.9" y="73.6" transform="rotate(-90 131.9 73.6)">12</text>
<text x="132.6" y="77.6" transform="rotate(-90 132.6 77.6)">CSN</text>
<text x="160.2" y="73.6" transform="rotate(-90 160.2 73.6)">25</text>
<text x="161" y="77.4" transform="rotate(-90 161 77.4)">BG2</text>
<text x="163.2" y="73.6" transform="rotate(-90 163.2 73.6)">29</text>
<text x="164" y="77.7" transform="rotate(-90 164 77.7)">SW2</text>
<text x="170" y="73.6" transform="rotate(-90 170 73.6)">27</text>
<text x="172.9" y="73.6" transform="rotate(-90 172.9 73.6)">28</text>
<text x="173.7" y="77.4" transform="rotate(-90 173.7 77.4)">TG2</text>
<text x="180.8" y="75.3">1210</text>
<text x="181.4" y="73.8">50V</text>
<text x="181.5" y="72.3">1uF</text>
<text x="194.2" y="76.6">C19</text>
<text x="89.6" y="79">16V</text>
<text x="103.9" y="81.5">45</text>
<text x="103.9" y="79.2">44</text>
<text x="106.5" y="82.2">CSPIN</text>
<text x="106.5" y="79.9">CSNIN</text>
<text x="115.4" y="80.2" transform="rotate(-90 115.4 80.2)">BOOST1</text>
<text x="170.4" y="82.9">EXTVCC</text>
<text x="170.7" y="80.2" transform="rotate(-90 170.7 80.2)">BOOST2</text>
<text x="177" y="82.2">40</text>
<text x="194.2" y="79.8">0.1uF</text>
<text x="194.2" y="81.3">50V</text>
<text x="198.5" y="80.3">R38</text>
<text x="199.5" y="81.8">10</text>
<text x="236.9" y="79.6">J7</text>
<text x="239.8" y="83.6">AUX 12V</text>
<text x="76.1" y="89.3">CIN4</text>
<text x="103.9" y="88.9">24</text>
<text x="103.9" y="85.2">46</text>
<text x="106.5" y="89.7">GATEVCC</text>
<text x="106.5" y="85.9">VIN</text>
<text x="170.2" y="89.7">CSNOUT</text>
<text x="170.3" y="87.4">CSPOUT</text>
<text x="177" y="88.9">41</text>
<text x="177" y="86.7">42</text>
<text x="192.5" y="86.3">C20</text>
<text x="197.2" y="88.8">16V</text>
<text x="197.2" y="86.3">0.47uF</text>
<text x="215.9" y="90">R40</text>
<text x="75.7" y="92.5">2.2uF</text>
<text x="76" y="94">100V</text>
<text x="76.2" y="95.5">1210</text>
<text x="87.2" y="93.7">C7</text>
<text x="96.1" y="93.7">C8</text>
<text x="104.6" y="91.2">7</text>
<text x="106.5" y="91.9">INTVCC</text>
<text x="172.1" y="94.1">FBOR</text>
<text x="177" y="95.7">16</text>
<text x="177" y="93.4">57</text>
<text x="215.9" y="91.5">274k</text>
<text x="230.1" y="93">F1</text>
<text x="85.5" y="97">4.7uF</text>
<text x="90.4" y="97">16V</text>
<text x="94.4" y="97">4.7uF</text>
<text x="99.4" y="97">16V</text>
<text x="103.9" y="101.6">11</text>
<text x="104.6" y="97.9">9</text>
<text x="106.5" y="98.6">MODE</text>
<text x="171.3" y="96.4">FBOUT</text>
<text x="171.8" y="99.4">FBOW</text>
<text x="177" y="98.6">5</text>
<text x="182.5" y="101.1">26.1k</text>
<text x="182.9" y="97.9">R34</text>
<text x="190.5" y="101.2">C17</text>
<text x="195.4" y="101.1">124k</text>
<text x="195.6" y="97.9">R37</text>
<text x="215.9" y="101.2">R41</text>
<text x="44.9" y="104.2">110k</text>
<text x="46.1" y="102.7">R1</text>
<text x="53.9" y="104.2">196k</text>
<text x="55.1" y="102.7">R3</text>
<text x="62.4" y="104.2">93.1k</text>
<text x="64" y="102.7">R5</text>
<text x="103.9" y="103.9">54</text>
<text x="104.6" y="106.1">1</text>
<text x="106.5" y="106.8">FBIR</text>
<text x="106.5" y="104.6">VINR</text>
<text x="106.5" y="102.4">SHDN</text>
<text x="140.3" y="105.7">U1</text>
<text x="190.5" y="104.4">0.082uF</text>
<text x="190.5" y="105.9">16V</text>
<text x="215.9" y="102.7">23.2k</text>
<text x="239.8" y="103.7">J2</text>
<text x="46.1" y="113.9">R2</text>
<text x="55.1" y="113.9">R4</text>
<text x="64" y="113.9">R6</text>
<text x="77.9" y="113.8">5.49k</text>
<text x="78.7" y="110.6">R7</text>
<text x="85.9" y="113.9">C3</text>
<text x="90.6" y="113.8">1.05k</text>
<text x="91" y="110.6">R11</text>
<text x="103.9" y="108.4">15</text>
<text x="104.6" y="111.3">6</text>
<text x="106.5" y="112.1">FBIW</text>
<text x="106.5" y="109.1">FBIN</text>
<text x="138.9" y="108.3">LT8491</text>
<text x="167.6" y="109.8">TEMPSENSE</text>
<text x="172.1" y="113.6">AVDD</text>
<text x="177" y="112.8">58</text>
<text x="177" y="109.1">3</text>
<text x="201.6" y="112.1">R39</text>
<text x="213.7" y="111.7">Install 10k in R42 when NTC not used</text>
<text x="242.1" y="110.9">J3</text>
<text x="29.9" y="116.4">J1</text>
<text x="44.5" y="115.4">35.7k</text>
<text x="53.5" y="115.4">8.06k</text>
<text x="62.4" y="115.4">3.24k</text>
<text x="85.9" y="117.1">1uF</text>
<text x="85.9" y="118.6">16V</text>
<text x="96.3" y="118">R14</text>
<text x="103.9" y="118.8">22</text>
<text x="106.5" y="119.5">RT</text>
<text x="171.6" y="118">LDO33</text>
<text x="173" y="115.8">VDD</text>
<text x="177" y="115.1">4</text>
<text x="177" y="117.3">14</text>
<text x="198" y="117.7">C18</text>
<text x="201.2" y="115.3">11.5k</text>
<text x="209.2" y="117.7">C21</text>
<text x="219.6" y="118.4">R42</text>
<text x="219.6" y="119.9">DNI</text>
<text x="46.3" y="125.9">SW1</text>
<text x="68.5" y="125.9">C1</text>
<text x="96" y="121.3">249k</text>
<text x="103.9" y="125.5">53</text>
<text x="103.9" y="121.8">19</text>
<text x="106.5" y="122.5">SS</text>
<text x="168.3" y="124.8">SRVO_FBIN</text>
<text x="169.6" y="122.5">SRVO_IIN</text>
<text x="177" y="121.8">36</text>
<text x="177" y="124">35</text>
<text x="184.5" y="122.1">C16</text>
<text x="184.5" y="125.4">4.7uF</text>
<text x="198" y="120.9">1uF</text>
<text x="198" y="122.4">16V</text>
<text x="209.2" y="120.9">0.1uF</text>
<text x="209.2" y="122.4">16V</text>
<text x="237.6" y="125.5">1</text>
<text x="246.8" y="125.1">RJ11 / 6p6c</text>
<text x="252.6" y="123.6">J4</text>
<text x="66.8" y="129.1">0.1uF</text>
<text x="67.8" y="130.6">16V</text>
<text x="90.3" y="130.7">R10</text>
<text x="103.9" y="131.5">50</text>
<text x="103.9" y="127.8">10</text>
<text x="106.5" y="128.5">IMON_IN</text>
<text x="106.5" y="126.3">IIR</text>
<text x="166.8" y="127">SRVO_FBOUT</text>
<text x="168.1" y="129.3">SRVO_IOUT</text>
<text x="177" y="128.5">37</text>
<text x="177" y="126.3">38</text>
<text x="184.5" y="126.9">16V</text>
<text x="223.7" y="128.4">TSENSE</text>
<text x="237.6" y="127.8">2</text>
<text x="237.6" y="130">3</text>
<text x="244.8" y="129">1</text>
<text x="244.8" y="130.2">2</text>
<text x="244.8" y="131.3">3</text>
<text x="77.8" y="134.8">21k</text>
<text x="78.2" y="133.3">R8</text>
<text x="89.9" y="134">32.4k</text>
<text x="97.3" y="136.9">3.01k</text>
<text x="97.7" y="133.7">R15</text>
<text x="103.9" y="137.5">17</text>
<text x="103.9" y="134.5">64</text>
<text x="106.5" y="135.2">IOR</text>
<text x="106.5" y="132.2">IOW</text>
<text x="172" y="133.7">ECON</text>
<text x="177" y="137.5">8</text>
<text x="177" y="133">48</text>
<text x="237.6" y="132.3">4</text>
<text x="237.6" y="134.5">5</text>
<text x="237.6" y="136.7">6</text>
<text x="244.8" y="132.4">4</text>
<text x="244.8" y="133.5">5</text>
<text x="244.8" y="134.6">6</text>
<text x="42.8" y="138.1">JS202011SCQN</text>
<text x="76.2" y="140.1">C2</text>
<text x="76.2" y="143.3">8.2nF</text>
<text x="93.4" y="143">R13</text>
<text x="106.5" y="138.2">IMON_OUT</text>
<text x="109.4" y="142.6" transform="rotate(-90 109.4 142.6)">VC</text>
<text x="115.4" y="142.6" transform="rotate(-90 115.4 142.6)">SYNC</text>
<text x="119.1" y="142.6" transform="rotate(-90 119.1 142.6)">CLKDET</text>
<text x="127.4" y="142.6" transform="rotate(-90 127.4 142.6)">CLKOUT</text>
<text x="134.1" y="142.6" transform="rotate(-90 134.1 142.6)">GND</text>
<text x="136.3" y="142.6" transform="rotate(-90 136.3 142.6)">GND</text>
<text x="138.6" y="142.6" transform="rotate(-90 138.6 142.6)">GND</text>
<text x="140.8" y="142.6" transform="rotate(-90 140.8 142.6)">GND</text>
<text x="146" y="142.6" transform="rotate(-90 146 142.6)">SCL</text>
<text x="153.5" y="142.6" transform="rotate(-90 153.5 142.6)">SDA</text>
<text x="161" y="142.6" transform="rotate(-90 161 142.6)">STATUS</text>
<text x="167.7" y="142.6" transform="rotate(-90 167.7 142.6)">CA</text>
<text x="171.1" y="140.5">SWEN0</text>
<text x="171.8" y="138.2">SWEN</text>
<text x="177" y="139.7">49</text>
<text x="185.3" y="143.8">R35</text>
<text x="76.2" y="144.8">16V</text>
<text x="86.7" y="145.3">C5</text>
<text x="86.7" y="148.5">4.7nF</text>
<text x="93.4" y="144.5">97.6k</text>
<text x="108.7" y="145.3" transform="rotate(-90 108.7 145.3)">18</text>
<text x="114.7" y="145.3" transform="rotate(-90 114.7 145.3)">21</text>
<text x="118.4" y="145.3" transform="rotate(-90 118.4 145.3)">56</text>
<text x="121.7" y="148.7">R18</text>
<text x="126.6" y="145.3" transform="rotate(-90 126.6 145.3)">20</text>
<text x="133.4" y="145.3" transform="rotate(-90 133.4 145.3)">55</text>
<text x="135.6" y="145.3" transform="rotate(-90 135.6 145.3)">59</text>
<text x="137.8" y="145.3" transform="rotate(-90 137.8 145.3)">62</text>
<text x="140.1" y="145.3" transform="rotate(-90 140.1 145.3)">65</text>
<text x="145.3" y="145.3" transform="rotate(-90 145.3 145.3)">63</text>
<text x="152.8" y="145.3" transform="rotate(-90 152.8 145.3)">61</text>
<text x="160.2" y="145.3" transform="rotate(-90 160.2 145.3)">51</text>
<text x="167" y="144.5" transform="rotate(-90 167 144.5)">2</text>
<text x="185.3" y="145.3">200k</text>
<text x="86.7" y="150">16V</text>
<text x="99" y="152">8.45k</text>
<text x="99.9" y="150.5">R17</text>
<text x="109.8" y="152.8">C10</text>
<text x="109.8" y="156">470pF</text>
<text x="119.5" y="155">C11</text>
<text x="121.2" y="151.9">53.6k</text>
<text x="170.2" y="154.6">R32</text>
<text x="34.2" y="158.3">H1</text>
<text x="38" y="158.3">H2</text>
<text x="41.7" y="158.3">H3</text>
<text x="45.5" y="158.3">H4</text>
<text x="98.9" y="160.5">0.01uF</text>
<text x="100.7" y="162">16V</text>
<text x="101.4" y="157.2">C9</text>
<text x="109.8" y="157.5">16V</text>
<text x="119.5" y="158.2">0.068uF</text>
<text x="119.5" y="159.7">16V</text>
<text x="133" y="161.3">GND</text>
<text x="133.8" y="159.1">J5</text>
<text x="147.9" y="160.3" transform="rotate(-90 147.9 160.3)">R23</text>
<text x="147.9" y="156.5" transform="rotate(-90 147.9 156.5)">10k</text>
<text x="155.4" y="160.3" transform="rotate(-90 155.4 160.3)">R23</text>
<text x="155.4" y="156.5" transform="rotate(-90 155.4 156.5)">10k</text>
<text x="170.2" y="157.9">1.3k</text>
<text x="170.2" y="160.6">R33</text>
<text x="133.1" y="164.3">VCC</text>
<text x="133.2" y="167.3">SDA</text>
<text x="170" y="163.8">100k</text>
<text x="124.8" y="173.3">J6</text>
<text x="132.8" y="172.8">Qwiic</text>
<text x="133.3" y="170.3">SCL</text>
<text x="162.1" y="169.9">R30</text>
<text x="162.1" y="171.4">549</text>
<text x="124" y="175.5">GND</text>
<text x="124.2" y="178.5">VCC</text>
<text x="161.4" y="175.9">D3</text>
<text x="124.2" y="181.5">SDA</text>
<text x="124.4" y="184.5">SCL</text>
<text x="161.4" y="180.7">GREEN</text>
<text x="212.9" y="183.4">Solar Battery Charger</text>
<text x="212.9" y="185.6">ckt-sbc.sch</text>
<text x="123.9" y="187">Qwiic</text>
<text x="213.7" y="187.9">1</text>
<text x="224.9" y="187.9">2</text>
<text x="242.8" y="187.9">Michael Petersen</text>
</g>
<g font-size="1.1">
<text x="19.9" y="26.8">1</text>
<text x="34.8" y="26.8">2</text>
<text x="49.8" y="26.8">3</text>
<text x="64.7" y="26.8">4</text>
<text x="79.6" y="26.8">5</text>
<text x="94.6" y="26.8">6</text>
<text x="109.5" y="26.8">7</text>
<text x="124.5" y="26.8">8</text>
<text x="139.4" y="26.8">9</text>
<text x="154" y="26.8">10</text>
<text x="169" y="26.8">11</text>
<text x="183.9" y="26.8">12</text>
<text x="198.9" y="26.8">13</text>
<text x="213.8" y="26.8">14</text>
<text x="228.7" y="26.8">15</text>
<text x="243.7" y="26.8">16</text>
<text x="258.6" y="26.8">17</text>
<text x="13.1" y="33.5">K</text>
<text x="265.6" y="33.5">K</text>
<text x="218.5" y="39.2" transform="rotate(90 218.5 39.2)">+</text>
<text x="67.6" y="42.9" transform="rotate(90 67.6 42.9)">+</text>
<text x="13.2" y="48.5">J</text>
<text x="265.7" y="48.5">J</text>
<text x="13.3" y="63.4">I</text>
<text x="265.8" y="63.4">I</text>
<text x="265.6" y="77.6">H</text>
<text x="13.1" y="78.3">H</text>
<text x="234.6" y="82.9">2</text>
<text x="234.6" y="85.9">1</text>
<text x="13" y="93.3">G</text>
<text x="237.6" y="95.6">3</text>
<text x="265.5" y="92.5">G</text>
<text x="237.6" y="101.6">1</text>
<text x="237.6" y="98.6">2</text>
<text x="265.6" y="107.5">F</text>
<text x="13.1" y="108.2">F</text>
<text x="33" y="111.3">2</text>
<text x="33" y="108.3">3</text>
<text x="239.8" y="112.8">1</text>
<text x="33" y="114.3">1</text>
<text x="239.8" y="115.8">2</text>
<text x="13.1" y="123.2">E</text>
<text x="265.6" y="122.4">E</text>
<text x="265.6" y="137.4">D</text>
<text x="13.1" y="138.1">D</text>
<text x="13.1" y="153.1">C</text>
<text x="265.6" y="152.3">C</text>
<text x="137.4" y="160.6">1</text>
<text x="13.1" y="168">B</text>
<text x="137.4" y="163.6">2</text>
<text x="137.4" y="166.6">3</text>
<text x="265.6" y="167.2">B</text>
<text x="137.4" y="169.6">4</text>
<text x="128.5" y="174.8">1</text>
<text x="128.5" y="177.8">2</text>
<text x="13.1" y="182.9">A</text>
<text x="128.5" y="180.8">3</text>
<text x="128.5" y="183.8">4</text>
<text x="209.2" y="185.6">FILE:</text>
<text x="209.2" y="183.4">TITLE</text>
<text x="236.1" y="185.6">REVISION:</text>
<text x="265.6" y="182.2">A</text>
<text x="19.9" y="189.7">1</text>
<text x="34.8" y="189.7">2</text>
<text x="49.8" y="189.7">3</text>
<text x="64.7" y="189.7">4</text>
<text x="79.6" y="189.6">5</text>
<text x="94.6" y="189.7">6</text>
<text x="109.5" y="189.6">7</text>
<text x="124.5" y="189.7">8</text>
<text x="139.4" y="189.7">9</text>
<text x="154" y="189.7">10</text>
<text x="169" y="189.7">11</text>
<text x="183.9" y="189.7">12</text>
<text x="198.9" y="189.7">13</text>
<text x="209.2" y="187.9">PAGE</text>
<text x="213.8" y="189.7">14</text>
<text x="221.9" y="187.9">OF</text>
<text x="228.7" y="189.7">15</text>
<text x="236.1" y="187.9">DRAWN BY:</text>
<text x="243.7" y="189.7">16</text>
<text x="258.6" y="189.7">17</text>
</g>
<g font-size=".8">
<text x="138.2" y="39.6">G</text>
<text x="140.4" y="38.1">D</text>
<text x="148.1" y="38.1">D</text>
<text x="150.3" y="39.6">G</text>
<text x="138.2" y="47.8">G</text>
<text x="140.4" y="42.6">S</text>
<text x="140.4" y="46.3">D</text>
<text x="148.1" y="46.3">D</text>
<text x="148.1" y="42.6">S</text>
<text x="150.3" y="47.8">G</text>
<text x="140.4" y="50.8">S</text>
<text x="148.1" y="50.8">S</text>
</g>
<g font-size=".7">
<text x="148.7" y="154.6" transform="rotate(-90 148.7 154.6)">3</text>
<text x="156.1" y="154.6" transform="rotate(-90 156.1 154.6)">4</text>
<text x="148.7" y="160.6" transform="rotate(-90 148.7 160.6)">2</text>
<text x="156.1" y="160.6" transform="rotate(-90 156.1 160.6)">1</text>
</g>
</svg>
